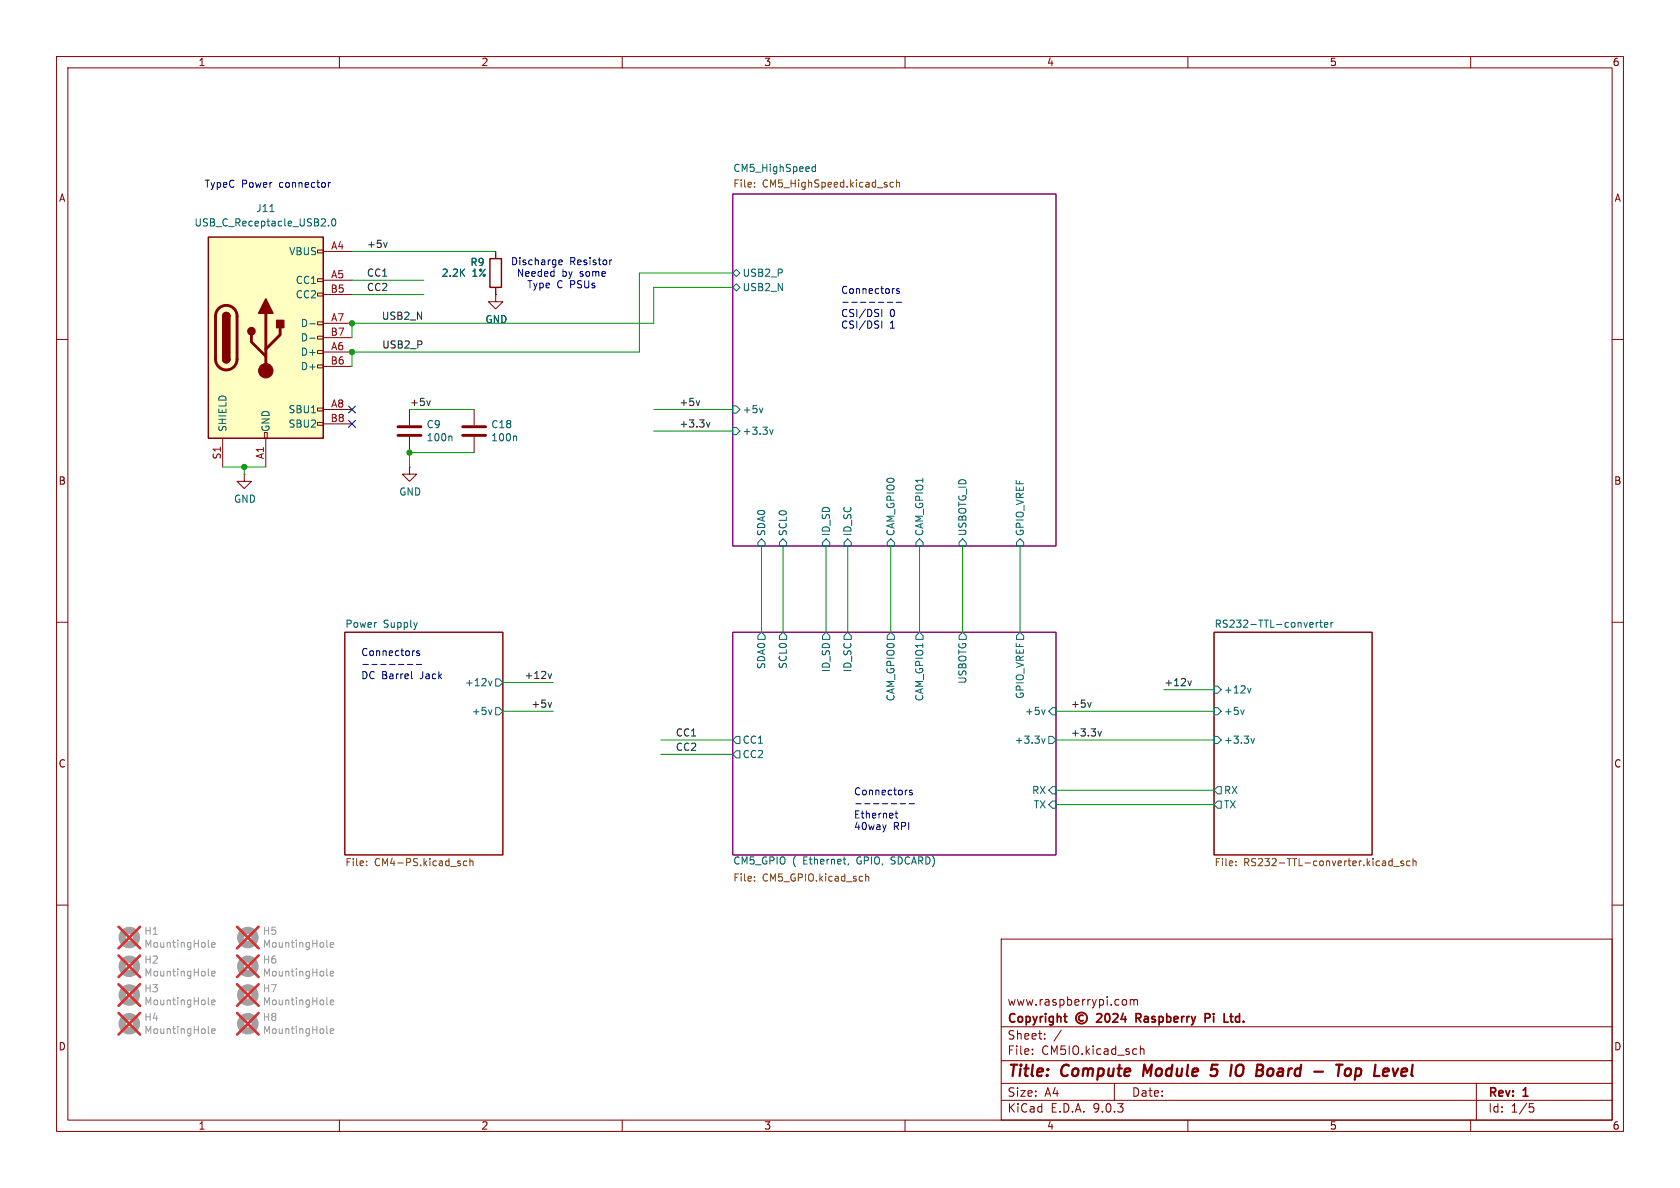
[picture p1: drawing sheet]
<svg xmlns="http://www.w3.org/2000/svg" width="297mm" height="210mm" viewBox="0 0 297 210" stroke-linecap="round" stroke-linejoin="round" font-family="sans-serif">
<g fill="none" stroke="#840000" stroke-width=".18">
<path d="M10 10h277v190h-277zM12 12h273v186h-273zM60 10v2M110 10v2M160 10v2M210 10v2M260 10v2M87.6 52.1v1.2h1.3l-1.3 1.3-1.2-1.3h1.2M87.6 52.1h.1M87.6 44.5v1.2M87.6 50.8v1.3M10 60h2"/>
<path d="M72.4 72.4v2.8M72.4 77.2v2.8M83.8 72.4v2.8M83.8 77.2v2.8M285 60h2M43.2 83.8v1.3h1.2l-1.2 1.3-1.3-1.3h1.3M43.2 83.8h.1M72.4 82.6v1.2h1.3l-1.3 1.3-1.3-1.3h1.3M72.4 82.6h.1M10 110h2M61 111.8h27.9v39.3h-27.9zM214.6 111.8h28v39.3h-28z"/>
<path d="M285 110h2M10 160h2M177 166h108v32h-108zM198.7 176.7l.3 .1 .2 .2-.1 .6-.4 .1M199.8 176.8l.4-.1 .3 .2M199.8 176.7v1M200.5 176.9l.2-.2 .3 .1 .1 .9M200.5 176.9v.8M285 160h2M60 198v2M110 198v2M160 198v2"/>
<path d="M177 194.5h108M177 191.5h108M177 187.5h108M177 181.5h108M182.5 186.3v.1M182.5 185.5v.1M184.7 183.6v.1M184.7 182.8v.1M187.6 182.1l-1.3 2M197 191.5v3M201.6 184.9v1.5M201.6 185.5l.2-.1 .4 .1v.9"/>
<path d="M210 198v2M260 198v2M261 191.5v6.5M270.4 195.1h.7M270.5 195.7h.4l.3 .3-.2 .5-.5 .1"/>
</g>
<g fill="none" stroke="#840000" stroke-width=".4">
<path d="M202.3 188.2l-.2 2M214 190l.3 .2 .6-.1M215.3 188.2h-1l-.2 1 .3-.2 .7 .1M219.5 188.2a.77 .77 0 0 0-1 .7v1l.3 .3h.4M224.8 188.9a.62 .62 0 0 0-.7 .4v.7l.2 .2h.3M236.2 188.2h1.2M236.8 188.2l-.3 2M238 189a.5 .5 0 0 1 .8 .3v.5l-.5 .4M239.7 189l.6-.1 .3 .2M239.8 188.9l-.3 2M240.6 189.8a.66 .66 0 0 1-1 .3M247.9 189l-.2 .9 .3 .3"/>
<path d="M248.7 189.4l-.9 .1"/>
</g>
<g fill="none" stroke="#840000" stroke-width=".3">
<path d="M188.1 179.7h.5M190.8 179a1 1 0 0 0-.4 1.6 1 1 0 0 0 1.6 0 1 1 0 0 0-.4-1.6M191.5 179.5a.52 .52 0 0 0-.8 .5 .52 .52 0 0 0 .8 .4M193.9 179.3l.6-.1 .2 .1 .1 .3-1 1.1h1M195.5 179.3l.2-.1a.81 .81 0 0 1 .6 .6 .81 .81 0 0 1-.3 .8l-.2 .1a.81 .81 0 0 1-.3-1.4zM196.8 179.3l.5-.1 .3 .1v.3l-.9 1.1h.9M198.6 179.1l-.4 1.1h.9M198.9 179.7v1M201.2 180l.5 .7M201.6 179.3l-.8-.1v1.5M201.6 179.9l-.8 .1M213.1 179.2h.5l.3 .3-.1 .4-.7 .1"/>
<path d="M217.4 179.7h.6M217.6 179.2v1.3l.4 .2M188.5 180.7h.1"/>
</g>
<path d="M129.5 34.3h57.2v62.2h-57.2zM129.5 111.8h57.2v39.3h-57.2z" fill="none" stroke="#840084" stroke-width=".18"/>
<g fill="none" stroke="#006464" stroke-width=".18">
<path d="M144.2 29v1.3M144.2 29.5h-.4l-.3 .2 .2 .6h.5M129.5 50.8l.7-.6 .6 .6-.6 .6zM129.5 48.3l.7-.7 .6 .7-.6 .6zM79.7 77.1l.2 .2v.6M91.1 77.1l.2 .2v.6M129.5 71.8h.7l.6 .6-.6 .6h-.7zM129.5 75.6h.7l.6 .6-.6 .6h-.7zM134.9 72.1l-.3 .9M136.1 75.9l.3 .9 .3-.9M134.6 95.3l.7 .6v.6h-1.3v-.6zM138.4 95.3l.7 .6v.6h-1.3v-.6z"/>
<path d="M146 95.3l.7 .6v.6h-1.3v-.6zM149.9 95.3l.6 .6v.6h-1.3v-.6zM157.5 95.3l.6 .6v.6h-1.3v-.6zM162.6 95.3l.6 .6v.6h-1.3v-.6zM169.5 95.9l.7-.6 .6 .6v.6h-1.3zM180.3 95.3l.7 .6v.6h-1.3v-.6zM134.6 111.8l.7 .6v.6h-1.3v-.6zM138.4 111.8l.7 .6v.6h-1.3v-.6zM146 111.8l.7 .6v.6h-1.3v-.6zM149.9 111.8l.6 .6v.6h-1.3v-.6zM157.5 111.8l.6 .6v.6h-1.3v-.6zM162.6 111.8l.6 .6v.6h-1.3v-.6z"/>
<path d="M169.5 112.4l.7-.6 .6 .6v.6h-1.3zM180.3 111.8l.7 .6v.6h-1.3v-.6zM232.7 110v.9M233.1 110l-.4 .3M233.3 110h.5M233.5 109.6v1.1l.3 .2M234.1 110.5l.6-.2v-.2l-.4-.1-.2 .2 .1 .6h.5M235.3 110v.9M235.7 110l-.4 .3M86.4 120.4l.3 .8 .3-.8M87 125.5l-.3 .8M87.6 125.1h.7l.6 .6-.6 .7h-.7z"/>
<path d="M87.6 120h.7l.6 .7-.6 .6h-.7zM130.2 130.2h.6v1.2h-.6l-.7-.6zM130.2 132.7h.6v1.3h-.6l-.7-.6zM184.2 130.5l.3 .9 .3-.9M184.8 125.5l-.3 .8M185.4 130.2h.7l.6 .6-.6 .6h-.7zM186.1 125.1h.6v1.3h-.6l-.7-.7zM186.1 139.1h.6v1.2h-.6l-.7-.6zM214.6 130.2h.7l.6 .6-.6 .6h-.7zM214.6 125.1h.7l.6 .6-.6 .7h-.7zM214.6 121.3h.7l.6 .6-.6 .7h-.7zM215.3 139.1h.6v1.2h-.6l-.7-.6z"/>
<path d="M219.9 125.5l-.3 .8M220.6 121.7l.3 .8 .3-.8M221.2 130.5l.3 .9 .3-.9M150 152.7l-.1 .2M186.1 141.6h.6v1.3h-.6l-.7-.7zM215.3 141.6h.6v1.3h-.6l-.7-.7z"/>
</g>
<g fill="none" stroke="#725600" stroke-width=".18">
<path d="M133.4 32.3v.1M133.4 33v.1M157.9 32.3l-.3-.1-.3 .3 .2 .5h.4M158.5 32.3l.2-.1 .3 .1v.8M158.5 31.8v1.3M64.8 152.9v.1M64.8 152.3v.1M82.5 152.3l-.3-.1-.3 .2 .1 .6h.5M83.1 152.3l.2-.1 .3 .1v.7M83.1 151.8v1.2M133.4 155.6v.2M133.4 155v.1"/>
<path d="M153 154.5v1.3M153 155l.2-.1 .3 .1 .1 .8M218.5 152.9v.1M218.5 152.3v.1M245.8 152.2l.3 .1M246.1 151.8v1.2M246.1 153h-.3M246.4 153.2h1M248.1 152.3l-.3-.1-.2 .2 .1 .2 .4 .1v.3h-.5M249.3 152.3l-.4-.1-.2 .2 .1 .6h.5M249.8 152.3l.2-.1 .3 .1 .1 .7M249.8 151.8v1.2"/>
</g>
<path d="M70.4 75.4h4M70.4 77h4M81.8 75.4h4.1M81.8 77h4.1" fill="none" stroke="#840000" stroke-width=".51"/>
<path d="M86.6 45.7h2v5.1h-2z" fill="none" stroke="#840000" stroke-width=".25"/>
<circle cx="43.8" cy="165.7" r="1.27" fill="none" stroke="#a1a1a1" stroke-width="1.3"/>
<path d="M57.8 167.3l.2 .2M58.4 167l.6-.1-.1-.2-.3-.1-.2 .2v.6h.5" fill="none" stroke="#989898" stroke-width=".18"/>
<path d="M41.9 163.8l3.8 3.8M45.7 163.8l-3.8 3.8" fill="none" stroke="#e12e31" stroke-width=".46"/>
<path d="M36.8 41.9h20.3v35.6h-20.3z" fill="#ffffc2"/>
<g fill="none" stroke="#840000" stroke-width=".18">
<path d="M56.1 44.2h1v.5h-1zM56.1 49.3h1v.5h-1zM56.1 51.8h1v.5h-1zM56.1 56.9h1v.5h-1zM56.1 59.4h1v.5h-1zM57.1 44.5h5.1M57.1 49.5h5.1M57.1 52.1h5.1M57.1 57.2h5.1M57.1 59.7h5.1M87.6 52.1h.1M87.6 44.5v1.2"/>
<path d="M87.6 50.8v1.3M39.4 77.5v5.1M46.7 76.5h.5v1h-.5zM47 77.5v5.1M56.1 62h1v.5h-1zM56.1 64.5h1v.5h-1zM56.1 72.1h1v.5h-1zM56.1 74.7h1v.5h-1zM57.1 62.2h5.1M57.1 64.8h5.1M57.1 72.4h5.1M57.1 74.9h5.1"/>
</g>
<path d="M36.8 41.9h20.3v35.6h-20.3zM39.4 55.9a.64 .64 0 0 1 .6-.7 .64 .64 0 0 1 .6 .7M39.4 63.5a.64 .64 0 0 0 .6 .6 .64 .64 0 0 0 .6-.6" fill="none" stroke="#840000" stroke-width=".25"/>
<path d="M38.7 54.5a1.9 1.9 0 0 1 2-.4 1.9 1.9 0 0 1 1.2 1.8v7.6a1.91 1.91 0 0 1-1.9 1.9 1.91 1.91 0 0 1-1.9-1.9v-7.8l.2-.6zM44.4 59.2v1.3l2.6 2.5M47 55.4v10.1M49.5 57.9v1.3l-2.5 2.5" fill="none" stroke="#840000" stroke-width=".51"/>
<g fill="#840000" stroke="#840000" stroke-width=".25">
<path d="M39.4 55.9h1.2v7.6h-1.2z"/>
<path d="M39.6 55.4a.64 .64 0 0 1 .6-.1 .64 .64 0 0 1 .4 .6h-1.2z"/>
<path d="M39.4 63.5h1.2a.64 .64 0 0 1-.6 .6 .64 .64 0 0 1-.6-.6z"/>
<path d="M47 52.8l1.3 2.6h-2.6z"/>
<path d="M48.9 56.6h1.3v1.3h-1.3z"/>
<circle cx="44.4" cy="58.5" r=".63"/>
</g>
<circle cx="47" cy="65.5" r="1.27" fill="#840000" stroke="#840000" stroke-width=".18"/>
<path d="M47.7 37.4h.7M58.1 39.8v.1M58.8 38.7h.1a.68 .68 0 0 1 .5 .6 .68 .68 0 0 1-.5 .6 .84 .84 0 0 1-.1-1.2zM54.8 57.2h.9M54.8 59.8h.9" fill="none" stroke="#006464" stroke-width=".18"/>
<g fill="none" stroke="#a1a1a1" stroke-width="1.3">
<circle cx="22.9" cy="170.8" r="1.27"/>
<circle cx="22.9" cy="175.9" r="1.27"/>
<circle cx="22.9" cy="165.7" r="1.27"/>
<circle cx="43.8" cy="175.9" r="1.27"/>
<circle cx="43.8" cy="170.8" r="1.27"/>
<circle cx="22.9" cy="181" r="1.27"/>
<circle cx="43.8" cy="181" r="1.27"/>
</g>
<g fill="none" stroke="#989898" stroke-width=".18">
<path d="M36.8 172.4l.2 .1M36.8 167.3l.2 .2M36.8 177.4l.2 .2M37.4 172.1l.6-.1v-.2l-.4-.1-.2 .2 .1 .6h.5M37.4 167l.6-.1v-.2l-.4-.1-.2 .2 .1 .6h.5M37.4 177.2l.6-.1v-.3h-.4l-.2 .2 .1 .6h.5M57.8 177.4l.2 .2M57.8 172.4l.2 .1M58.4 172.1l.6-.1-.1-.2-.3-.1-.2 .2v.6h.5M58.4 177.2l.6-.1-.1-.3h-.3l-.2 .2v.6h.5M36.8 182.5l.2 .2M37.4 182.3l.6-.1v-.3h-.4l-.2 .1 .1 .6h.5"/>
<path d="M57.8 182.5l.2 .2M58.4 182.3l.6-.1-.1-.3h-.3l-.2 .1v.6h.5"/>
</g>
<g fill="none" stroke="#e12e31" stroke-width=".46">
<path d="M21 168.9l3.8 3.8M21 163.8l3.8 3.8M21 179.1l3.8 3.8M21 174l3.8 3.8M24.8 168.9l-3.8 3.8M24.8 163.8l-3.8 3.8M24.8 179.1l-3.8 3.8M24.8 174l-3.8 3.8M41.9 179.1l3.8 3.8M41.9 174l3.8 3.8M41.9 168.9l3.8 3.8M45.7 179.1l-3.8 3.8"/>
<path d="M45.7 174l-3.8 3.8M45.7 168.9l-3.8 3.8"/>
</g>
<path d="M68.4 42.9l-.3 .8M76.1 70.8l-.3 .9M123.7 70.8l-.3 .9M124.9 74.7l.3 .8 .3-.8M96.9 119.1l.3 .8 .3-.8M97.5 124.2l-.3 .8M192.9 124.2l-.3 .8M194.1 129.3l.3 .8 .3-.8M210 120.4l.3 .8 .3-.8" fill="none" stroke="#0f0f0f" stroke-width=".18"/>
<g fill="none" stroke="#009600" stroke-width=".18">
<path d="M62.2 52.1h12.7M62.2 44.5h25.4M62.2 49.5h12.7M129.5 48.3h-16.5v13.9h-50.8v2.6M129.5 50.8h-13.9v6.4h-53.4v2.5M72.4 72.4h11.4M115.6 76.2h13.9M115.6 72.4h13.9M39.4 82.6h7.6M43.2 82.6v1.2M83.8 80h-11.4v2.6M134.6 96.5v15.3"/>
<path d="M138.4 96.5v15.3M146 96.5v15.3M149.9 96.5v15.3M157.5 96.5v15.3M162.6 96.5v15.3M170.2 96.5v15.3M180.3 96.5v15.3M88.9 125.7h8.9M88.9 120.7h8.9M116.8 133.4h12.7M116.8 130.8h12.7M186.7 130.8h27.9"/>
<path d="M186.7 125.7h27.9M186.7 139.7h27.9M205.7 121.9h8.9M186.7 142.2h27.9"/>
</g>
<path d="M61.6 74.3l1.2 1.2M61.6 71.8l1.2 1.2M62.8 74.3l-1.2 1.2M62.8 71.8l-1.2 1.2" fill="none" stroke="#000084" stroke-width=".18"/>
<g fill="none" stroke="#0000c2" stroke-width=".18">
<path d="M58.1 32.3v.8M58.4 32.3l-.3 .2M98.8 46.4l.6-.1-.1-.3h-.3l-.2 .1 .1 .6h.4M108.2 46l-.4 .2M149 53.4h1M150.6 53.4h.9M152.1 53.4h1M153.7 53.4h1M155.3 53.4h.9M155.9 54.7v1.3M155.9 56.7v1.3M156.9 53.4h.9"/>
<path d="M158.4 53.4h1M159 51.1l-.3-.1-.2 .2v.2l.5 .1v.3h-.5M64.2 117.5h.9M65.7 117.5h1M67.3 117.5h1M68.9 117.5h.9M70.4 117.5h1M72 117.5h1M72.7 118.7v1.1l.2 .2M73.6 117.5h1M74.1 115.1l-.3-.1-.1 .2v.2l.4 .1v.3h-.4M161.3 139.7h-.3l-.2 .2v.1l.5 .2v.3h-.5"/>
<path d="M151.3 142.1h.9M152.9 142.1h.9M154.4 142.1h1M156 142.1h1M156.7 145.8l-.3 .9M157.6 142.1h.9M158.2 143.8h.5M158.4 143.3v1.1l.3 .2M159.1 142.1h1M160.7 142.1h1"/>
</g>
<g fill="#009600" stroke="#009600" stroke-width=".18">
<circle cx="62.2" cy="62.2" r=".46"/>
<circle cx="62.2" cy="57.2" r=".46"/>
<circle cx="72.4" cy="80" r=".46"/>
<circle cx="43.2" cy="82.6" r=".46"/>
</g>
<g font-size="2.8" fill="#840000">
<text x="178" y="190.9">Title:</text>
<text x="187.7" y="190.9">Compute</text>
<text x="202.9" y="190.9">Module</text>
<text x="215.7" y="190.9">5</text>
<text x="220" y="190.9">IO</text>
<text x="225.3" y="190.9">Board</text>
<text x="236.3" y="190.9">-</text>
<text x="241.1" y="190.9">Top</text>
<text x="248.6" y="190.9">Level</text>
</g>
<g font-size="2.1" fill="#840000">
<text x="178" y="178">www.raspberrypi.com</text>
<text x="178" y="184">Sheet:</text>
<text x="178" y="181.2">Copyright</text>
<text x="202.1" y="181.2">Raspberry</text>
<text x="214.9" y="181.2">Pi</text>
<text x="218.9" y="181.2">Ltd.</text>
<text x="178" y="186.7">File:</text>
<text x="184.1" y="186.7">CM5IO.kicad_sch</text>
<text x="178" y="196.9">KiCad</text>
<text x="178" y="194.1">Size:</text>
<text x="184.7" y="194.1">A4</text>
<text x="185.7" y="196.9">E.D.A.</text>
<text x="193.3" y="196.9">9.0.3</text>
<text x="200" y="194.1">Date:</text>
<text x="263" y="194.3">Rev:</text>
<text x="263" y="196.9">Id:</text>
<text x="267.1" y="196.9">1/5</text>
<text x="269.4" y="194.3">1</text>
</g>
<g font-size="1.8" fill="#840000">
<text x="35" y="11.9">1</text>
<text x="85" y="11.9">2</text>
<text x="135" y="11.9">3</text>
<text x="185" y="11.9">4</text>
<text x="235" y="11.9">5</text>
<text x="285" y="11.9">6</text>
<text x="10.3" y="35.9">A</text>
<text x="285.3" y="35.9">A</text>
<text x="10.3" y="85.9">B</text>
<text x="285.3" y="85.9">B</text>
<text x="10.3" y="135.9">C</text>
<text x="285.3" y="135.9">C</text>
<text x="10.3" y="185.9">D</text>
<text x="285.3" y="185.9">D</text>
<text x="35" y="199.9">1</text>
<text x="85" y="199.9">2</text>
<text x="135" y="199.9">3</text>
<text x="185" y="199.9">4</text>
<text x="235" y="199.9">5</text>
<text x="285" y="199.9">6</text>
</g>
<g font-size="1.8" fill="#0000c2">
<text x="36.1" y="33.3">TypeC</text>
<text x="42.7" y="33.3">Power</text>
<text x="49.5" y="33.3">connector</text>
<text x="90.2" y="47.1">Discharge</text>
<text x="100.7" y="47.1">Resistor</text>
<text x="91.3" y="49.1">Needed</text>
<text x="93.1" y="51.2">Type</text>
<text x="98.4" y="51.2">C PSUs</text>
<text x="99.3" y="49.1">by</text>
<text x="102.6" y="49.1">some</text>
<text x="148.6" y="52">Connectors</text>
<text x="148.6" y="56.1">CSI/DSI</text>
<text x="148.6" y="58.2">CSI/DSI</text>
<text x="157.3" y="56.1">0</text>
<text x="157.3" y="58.2">1</text>
<text x="63.8" y="116.1">Connectors</text>
<text x="63.8" y="120.1">DC Barrel</text>
<text x="74.4" y="120.1">Jack</text>
<text x="150.9" y="140.7">Connectors</text>
<text x="150.9" y="144.8">Ethernet</text>
<text x="150.9" y="146.8">40way</text>
<text x="157.9" y="146.8">RPI</text>
</g>
<g font-size="1.8" fill="#006464">
<text x="129.5" y="30.5">CM5_HighSpeed</text>
<text x="34.3" y="40.2">USB_C_Receptacle_USB2.0</text>
<text x="45.2" y="37.7">J11</text>
<text x="51" y="45.3">VBUS</text>
<text x="83.1" y="47.2">R9</text>
<text x="52.2" y="50.4">CC1</text>
<text x="52.2" y="52.9">CC2</text>
<text x="78" y="49.1">2.2K</text>
<text x="83.5" y="49.1">1%</text>
<text x="131.2" y="51.7">USB2_N</text>
<text x="131.2" y="49.1">USB2_P</text>
<text x="53.1" y="58">D-</text>
<text x="85.7" y="57.3">GND</text>
<text x="53.1" y="60.6">D-</text>
<text x="53.1" y="63.1">D+</text>
<text x="53.1" y="65.6">D+</text>
<text x="40.2" y="76.5" transform="rotate(-90 40.2 76.5)">SHIELD</text>
<text x="47.9" y="76.5" transform="rotate(-90 47.9 76.5)">GND</text>
<text x="50.9" y="73.3">SBU1</text>
<text x="50.9" y="75.8">SBU2</text>
<text x="75.3" y="75.9">C9</text>
<text x="86.8" y="75.9">C18</text>
<text x="131.2" y="73.3">+5v</text>
<text x="131.2" y="77.1">+3.3v</text>
<text x="75.3" y="78.2">100n</text>
<text x="86.8" y="78.2">100n</text>
<text x="41.3" y="89.1">GND</text>
<text x="70.5" y="87.8">GND</text>
<text x="135.5" y="94.9" transform="rotate(-90 135.5 94.9)">SDA0</text>
<text x="139.3" y="94.9" transform="rotate(-90 139.3 94.9)">SCL0</text>
<text x="146.9" y="94.9" transform="rotate(-90 146.9 94.9)">ID_SD</text>
<text x="150.7" y="94.9" transform="rotate(-90 150.7 94.9)">ID_SC</text>
<text x="158.3" y="94.9" transform="rotate(-90 158.3 94.9)">CAM_GPIO0</text>
<text x="163.4" y="94.9" transform="rotate(-90 163.4 94.9)">CAM_GPIO1</text>
<text x="171" y="94.9" transform="rotate(-90 171 94.9)">USBOTG_ID</text>
<text x="181.2" y="94.9" transform="rotate(-90 181.2 94.9)">GPIO_VREF</text>
<text x="61" y="111">Power</text>
<text x="67.8" y="111">Supply</text>
<text x="214.6" y="111">RS232-TTL-converter</text>
<text x="135.5" y="118.4" transform="rotate(-90 135.5 118.4)">SDA0</text>
<text x="139.3" y="118.3" transform="rotate(-90 139.3 118.3)">SCL0</text>
<text x="146.9" y="118.9" transform="rotate(-90 146.9 118.9)">ID_SD</text>
<text x="150.7" y="118.9" transform="rotate(-90 150.7 118.9)">ID_SC</text>
<text x="82.1" y="121.5">+12v</text>
<text x="158.3" y="124.1" transform="rotate(-90 158.3 124.1)">CAM_GPIO0</text>
<text x="163.4" y="124.1" transform="rotate(-90 163.4 124.1)">CAM_GPIO1</text>
<text x="171" y="121" transform="rotate(-90 171 121)">USBOTG</text>
<text x="181.2" y="123.7" transform="rotate(-90 181.2 123.7)">GPIO_VREF</text>
<text x="216.3" y="122.8">+12v</text>
<text x="83.3" y="126.6">+5v</text>
<text x="131.2" y="131.7">CC1</text>
<text x="179.3" y="131.7">+3.3v</text>
<text x="181.1" y="126.6">+5v</text>
<text x="216.3" y="131.7">+3.3v</text>
<text x="216.3" y="126.6">+5v</text>
<text x="131.2" y="134.2">CC2</text>
<text x="182.4" y="140.6">RX</text>
<text x="182.7" y="143.1">TX</text>
<text x="216.3" y="140.6">RX</text>
<text x="216.3" y="143.1">TX</text>
<text x="129.5" y="152.9">CM5_GPIO</text>
<text x="140.1" y="152.9">(</text>
<text x="142.1" y="152.9">Ethernet,</text>
<text x="151.7" y="152.9">GPIO,</text>
<text x="158" y="152.9">SDCARD)</text>
</g>
<g font-size="1.8" fill="#725600">
<text x="129.5" y="33.5">File:</text>
<text x="134.8" y="33.5">CM5_HighSpeed.kicad_sch</text>
<text x="61" y="153.4">File:</text>
<text x="66.2" y="153.4">CM4-PS.kicad_sch</text>
<text x="214.6" y="153.4">File:</text>
<text x="219.9" y="153.4">RS232-TTL-converter.kicad_sch</text>
<text x="129.5" y="156.2">File:</text>
<text x="134.8" y="156.2">CM5_GPIO.kicad_sch</text>
</g>
<g font-size="1.8" fill="#a90000">
<text x="58.4" y="44.2">A4</text>
<text x="58.3" y="51.8">B5</text>
<text x="58.4" y="49.3">A5</text>
<text x="58.3" y="59.4">B7</text>
<text x="58.4" y="56.9">A7</text>
<text x="58.3" y="64.5">B6</text>
<text x="58.4" y="62">A6</text>
<text x="58.3" y="74.7">B8</text>
<text x="58.4" y="72.1">A8</text>
<text x="39.1" y="81.3" transform="rotate(-90 39.1 81.3)">S1</text>
<text x="46.7" y="81.3" transform="rotate(-90 46.7 81.3)">A1</text>
</g>
<g font-size="1.8" fill="#0f0f0f">
<text x="64.8" y="43.9">+5v</text>
<text x="64.8" y="49">CC1</text>
<text x="64.8" y="51.5">CC2</text>
<text x="67.4" y="56.6">USB2_N</text>
<text x="67.5" y="61.7">USB2_P</text>
<text x="72.4" y="71.9">+5v</text>
<text x="120" y="71.9">+5v</text>
<text x="120" y="75.7">+3.3v</text>
<text x="92.6" y="120.1">+12v</text>
<text x="93.8" y="125.2">+5v</text>
<text x="189.2" y="125.2">+5v</text>
<text x="205.7" y="121.4">+12v</text>
<text x="119.4" y="130.3">CC1</text>
<text x="189.2" y="130.3">+3.3v</text>
<text x="119.4" y="132.8">CC2</text>
</g>
<g font-size="1.8" fill="#989898">
<text x="25.4" y="165.5">H1</text>
<text x="25.4" y="167.7">MountingHole</text>
<text x="46.4" y="165.5">H5</text>
<text x="46.4" y="167.7">MountingHole</text>
<text x="25.4" y="170.5">H2</text>
<text x="25.4" y="172.8">MountingHole</text>
<text x="46.4" y="170.5">H6</text>
<text x="46.4" y="172.8">MountingHole</text>
<text x="25.4" y="175.6">H3</text>
<text x="25.4" y="177.9">MountingHole</text>
<text x="46.4" y="175.6">H7</text>
<text x="46.4" y="177.9">MountingHole</text>
<text x="25.4" y="180.7">H4</text>
<text x="25.4" y="183">MountingHole</text>
<text x="46.4" y="180.7">H8</text>
<text x="46.4" y="183">MountingHole</text>
</g>
</svg>
